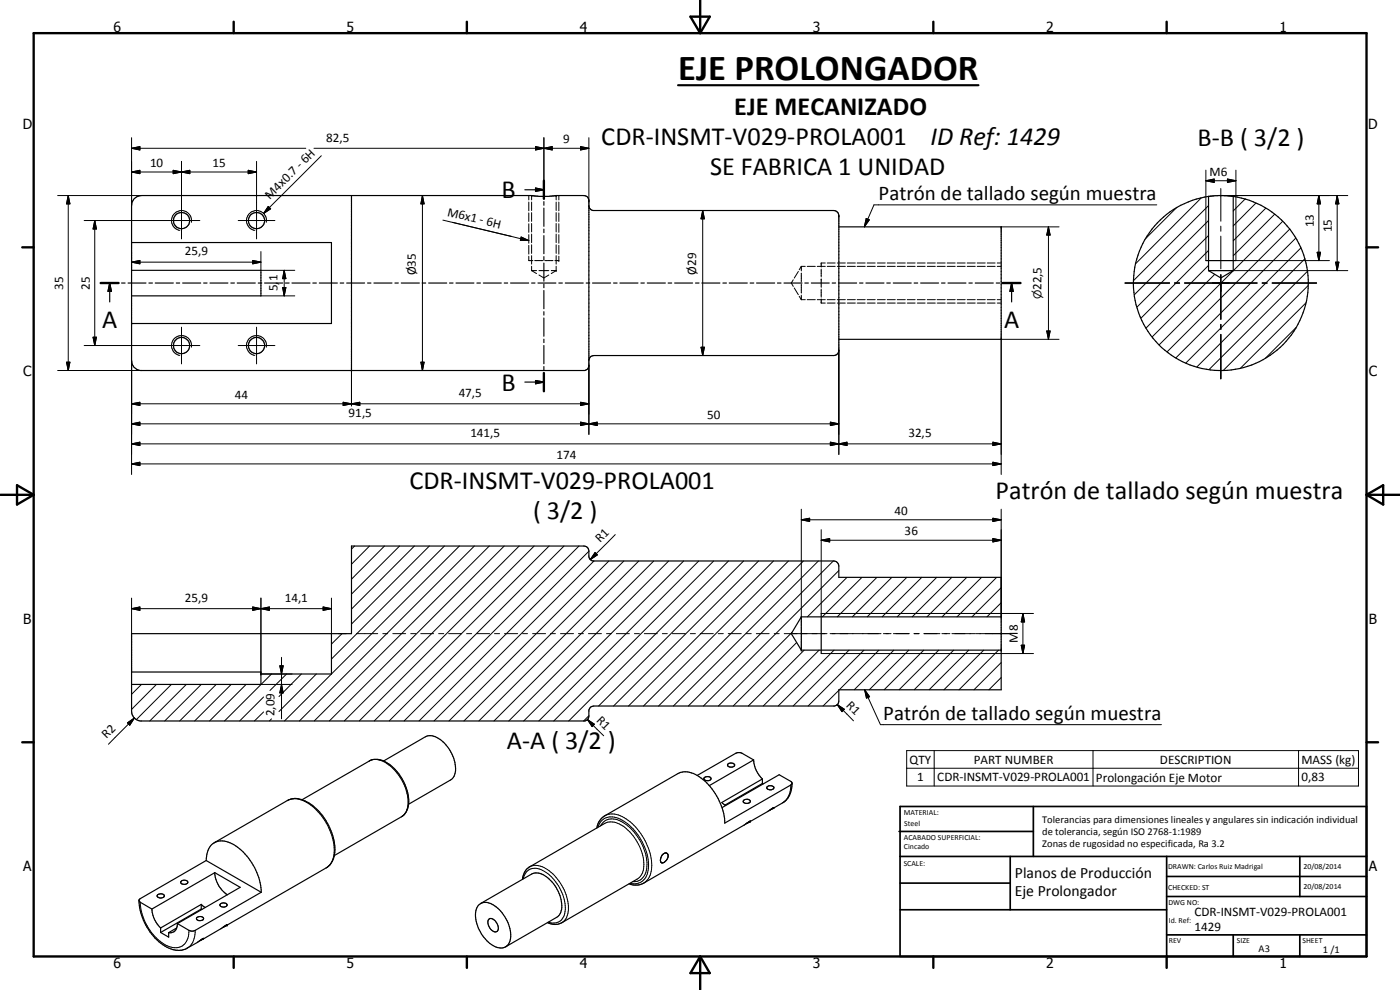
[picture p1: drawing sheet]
<svg xmlns="http://www.w3.org/2000/svg" width="420mm" height="297mm" viewBox="0 0 420 297" stroke-linecap="round" stroke-linejoin="round" font-family="sans-serif">
<g fill="none" stroke="#000" stroke-width=".3">
<path d="M17.3 58.7h25.2M20.5 58.7l.5 2.5h-1zM20.5 58.7v52.5M39.5 44.5l2.5-.5v1zM39.5 51.6l2.5-.5v1zM39.5 44.5h52.3M39.5 41.3v20.4M39.5 51.6h37.5M52 51.1l2.5 .5-2.5 .5zM52 51.1l5 1v-1l-5 1zM54.5 51.6l2.5-.5v1zM54.5 48.4v23.3"/>
<path d="M74.5 51.1l2.5 .5-2.5 .5zM77 48.4v23.3M94.2 44.5h82.5M96.4 46.7l-17.3 17.4M126.8 58.7l.5 2.5h-1zM126.8 58.7v52.5M158.7 58.7v1.3M159.5 58.7v1.3M160.7 44l2.5 .5-2.5 .5zM160.7 44l5 1v-1l-5 1zM163.2 44.5l2.5-.5v1zM163.2 41.3v17.6"/>
<path d="M166.9 58.7v1.3M167.7 58.7v1.3M174.2 44l2.5 .5-2.5 .5zM176.7 41.3v18.9M360.5 59.4l-19.6 19.6M361.9 54.2l2.5-.5v1zM361.9 51.1v7.9M361.9 59.1v19.1M361.9 54.2h9M366.4 56.6v9.8M366.5 58.7h38M368.4 53.7l2.5 .5-2.5 .5z"/>
<path d="M370.9 59.1v19.1h28.1M370.9 51.1v7.9M373.7 59.7l-3.6 3.6M395.8 58.7l.5 2.5h-1zM395.8 58.7v19.5M401.3 58.7l.5 2.5h-1zM401.3 58.7v22.5M25.3 66.2h34.7M28.4 66.2l.5 2.5h-1zM28.4 66.2v37.5M39.5 78.7l2.5-.6v1.1zM39.5 75.5v5.6"/>
<path d="M39.5 78.7h38.8M57.4 66.7a3 3 0 0 0-2.4-3.5 3 3 0 0 0-3.5 2.4 3 3 0 0 0 2.5 3.5M71.5 66.2h11M75.8 78.1l2.5 .6-2.5 .5zM78.3 75.5v5.6h10.2M79.9 66.7a3 3 0 0 0-2.4-3.5 3 3 0 0 0-3.5 2.5 3 3 0 0 0 2.5 3.4M80.5 61.9l.7 .8-2.1 1.4zM132.9 66l20.5 4.9M135.8 66.7l17.6 4.2M153.4 70.9l5.3 1.3M156.4 71.1l2.3 1.1-2.5-.1zM158.7 60.6v2.6"/>
<path d="M158.7 63.9v2.6M158.7 67.1v2.6M158.7 70.4v2.6M158.7 73.6v2.6M158.7 76.9v1.3h1.2M159.5 60.6v2.6M159.5 63.8v2.6M159.5 67.1v2.5M159.5 70.2v2.6M159.5 73.4v2.6M159.5 76.7v2.5M159.5 79.9v1.3"/>
<path d="M160.5 78.2h2.4M163.5 78.2h2.4M166.5 78.2h1.2M166.9 60.6v2.6M166.9 63.8v2.6M166.9 67.1v2.5M166.9 70.2v2.6M166.9 73.4v2.6M166.9 76.7v2.5M166.9 79.9v1.3M167.7 78.2h.1M167.7 60.6v2.6"/>
<path d="M167.7 63.9v2.6M167.7 67.1v2.6M167.7 70.4v2.6M167.7 73.6v2.6M167.7 76.9v1.3M210.9 63.2l.5 2.5h-1zM210.9 63.2v43.5M240.5 79.9v1.4M240.5 79.9l-.7 1M240.5 79.9h1.2M242.3 79.9h2.4M245.3 79.9h2.4"/>
<path d="M247.7 78.9h-1.2v1.2M248.3 79.9h2.3M248.3 78.9h2.3M251.3 79.9h2.4M251.3 78.9h2.4M254.3 79.9h2.4M254.3 78.9h2.4M257.2 79.9h2.5M257.2 78.9h2.5M260 65.6l.9 .4-1.5 2.1zM260.3 79.9h2.4M260.3 78.9h2.4"/>
<path d="M263.3 79.9h2.4M263.3 78.9h2.4M266.3 79.9h2.4M266.3 78.9h2.4M269.3 79.9h2.4M269.3 78.9h2.4M272.3 79.9h2.3M272.3 78.9h2.3M275.3 79.9h2.4M275.3 78.9h2.4M278.3 79.9h2.4M278.3 78.9h2.4"/>
<path d="M281.3 79.9h2.4M281.3 78.9h2.4M284.3 79.9h2.4M284.3 78.9h2.4M287.3 79.9h2.4M287.3 78.9h2.4M290.3 79.9h2.4M290.3 78.9h2.4M293.3 79.9h2.4M293.3 78.9h2.4M296.3 79.9h2.4M296.3 78.9h2.4"/>
<path d="M299.3 79.9h1.2M299.3 78.9h1.2M300.5 68.1h17.3M314.7 68.1l.5 2.4h-1.1zM314.7 68.1v33.7M347.2 61.5h-84.9l-2.9 6.6M353.1 62.3l-9.3 9.3M362.7 79.6l-18.8 18.8M362.7 75.1l-20.3 20.4M362.7 70.7l-21.5 21.5M362.7 66.2l-22.3 22.2M362.7 61.7l-22.6 22.5"/>
<path d="M366.4 67.9v1.5M366.4 70.9v9.8M376.9 60.9l-6.8 6.9M379.9 62.4l-9.8 9.9M382.6 64.3l-12.5 12.5M385 66.4l-37.1 37.1M387 68.7l-36.7 36.9M388.9 71.4l-36 36M390.4 74.4l-34.5 34.5M391.6 77.6l-32.4 32.5M395.3 75.7h1l-.5 2.5zM400.8 78.7h1l-.5 2.5z"/>
<path d="M54.5 98.2v11M77 98.2v11M78.3 88.8h10.2M84.8 86.3h1l-.5 2.5zM85.3 81.1l.5 2.5h-1zM85.3 81.1v7.7M159.5 81.2h1.5M159.5 81.2l1.5 .9M161.7 81.2h3M161.7 82.5l1.5 .9 1.5-.9M165.4 81.2h1.5M166.9 81.2h.1"/>
<path d="M166.9 81.2l-1.5 .9M238.1 83.9l-.6 1 .6 1M238.4 86.4l1.2 2M239.6 81.4l-1.2 2M239.8 88.9l.7 1M240.5 82v2.6M240.5 85.3v2.6M240.5 88.6v1.3M240.5 89.9h1.2M242.3 89.9h2.4M245.3 89.9h2.4M246.5 83.7h.1"/>
<path d="M246.5 89.7v1.2h1.2M246.5 80.7v2.4M246.5 83.7v2.4M246.5 86.7v2.5M248.3 89.9h2.3M248.3 90.9h2.3M251.3 89.9h2.4M251.3 90.9h2.4M254.3 89.9h2.4M254.3 90.9h2.4M257.2 89.9h2.5M257.2 90.9h2.5"/>
<path d="M260.3 89.9h2.4M260.3 90.9h2.4M263.3 89.9h2.4M263.3 90.9h2.4M266.3 89.9h2.4M266.3 90.9h2.4M269.3 89.9h2.4M269.3 90.9h2.4M272.3 89.9h2.3M272.3 90.9h2.3M275.3 89.9h2.4M275.3 90.9h2.4"/>
<path d="M278.3 89.9h2.4M278.3 90.9h2.4M281.3 89.9h2.4M281.3 90.9h2.4M284.3 89.9h2.4M284.3 90.9h2.4M287.3 89.9h2.4M287.3 90.9h2.4M290.3 89.9h2.4M290.3 90.9h2.4M293.3 89.9h2.4M293.3 90.9h2.4"/>
<path d="M296.3 89.9h2.4M296.3 90.9h2.4M299.3 89.9h1.2M299.3 90.9h1.2M314.1 99.3h1.1l-.5 2.5zM337.6 84.9h13.4M352.5 84.9h1.5M355.5 84.9h21.8M364.6 82.3l-18.8 18.8M366.4 82.4v13.4M366.4 97.3v1.5M370.1 81.2h34.4"/>
<path d="M378.8 84.9h1.5M381.8 84.9h13.3M388.9 98.3l-9.1 9.1M392 90.8l-19.7 19.7M392.4 81.4l-29.5 29.5M392.6 85.7l-25.5 25.4M17.3 111.2h25.2M20 108.7h1l-.5 2.5zM25.3 103.7h34.7M27.9 101.2h1l-.5 2.5zM39.5 108.2v34.2M57.4 104.2a3 3 0 0 0-2.4-3.5 3 3 0 0 0-3.5 2.5 3 3 0 0 0 2.5 3.4"/>
<path d="M71.5 103.7h11M79.9 104.2a3 3 0 0 0-2.4-3.5 3 3 0 0 0-3.5 2.5 3 3 0 0 0 2.5 3.4M105.5 111.2v10.6M126.3 108.7h1l-.5 2.5zM176.7 109.7v20.6M210.4 104.2h1l-.5 2.5zM251.7 105.2v31.2M317.8 101.8h-17.3v40.6M366.4 100.3v13.4M39.5 121.2l2.5-.5v1zM39.5 127.2l2.5-.5v1zM39.5 133.2l2.5-.5v1z"/>
<path d="M39.5 139.2l2.5-.5v1zM39.5 121.2h137.2M39.5 127.2h212.2M39.5 133.2h261M39.5 139.2h261M103 120.7l2.5 .5-2.5 .5zM105.5 121.2l2.5-.5v1zM174.2 126.7l2.5 .5-2.5 .5zM174.2 120.7l2.5 .5-2.5 .5zM174.2 126.7l5 1v-1l-5 1zM176.7 127.2l2.5-.5v1zM249.2 132.7l2.5 .5-2.5 .5z"/>
<path d="M249.2 126.7l2.5 .5-2.5 .5zM251.7 133.2l2.5-.5v1zM298 138.7l2.5 .5-2.5 .5zM298 132.7l2.5 .5-2.5 .5zM240.5 156l2.5-.5v1zM240.5 152.8v32.3M240.5 156h60M246.5 158.9v25.2h63.7M298 155.5l2.5 .5-2.5 .5zM300.5 152.8v32.3M39.5 179.5v22.1M78.3 179.5v22.7h9.4"/>
<path d="M99.5 179.5v10.6M106.4 163.8l-.9 1M110.9 163.8l-5.4 5.5M115.4 163.8l-9.9 10M119.9 163.8l-14.4 14.5M124.4 163.8l-18.9 19M128.9 163.8l-23.4 23.4M133.4 163.8l-33.9 33.9M137.9 163.8l-52.5 52.5M142.4 163.8l-52.5 52.5M146.8 163.8l-52.5 52.5M151.3 163.8l-52.5 52.5"/>
<path d="M155.8 163.8l-52.5 52.5M160.3 163.8l-52.5 52.5M164.8 163.8l-52.5 52.5M169.3 163.8l-52.5 52.5M173.8 163.8l-52.5 52.5M176.7 165.4l-50.9 50.9M178.2 166.8h.1M178.3 168.3l-48.1 48M178.6 165.8l.7 .7-2.1 1.4zM178.9 166.1l-1.7 1.8M182.7 168.3l-48 48M184.6 160.4l-6.4 6.4"/>
<path d="M187.2 168.3l-48 48M191.7 168.3l-48 48M196.2 168.3l-48 48M200.7 168.3l-48 48M205.2 168.3l-48 48M209.7 168.3l-48 48M214.2 168.3l-48 48M218.6 168.3l-47.9 48M223.2 168.3l-43.5 43.5M227.7 168.3l-43.6 43.5M232.1 168.3l-43.5 43.5M236.6 168.3l-43.5 43.5"/>
<path d="M241.1 168.3l-43.5 43.5M245.6 168.3l-43.5 43.5M246.5 162.1l2.5-.5v1zM246.5 162.1h54M250.1 168.3l-43.5 43.5M251.7 171.2l-40.6 40.6M254.2 173.2l-11.9 11.9M258.7 173.2l-11.9 11.9M263.2 173.2l-11.9 11.9M267.7 173.2l-11.9 11.9M272.1 173.2l-11.8 11.9M276.6 173.2l-11.9 11.9"/>
<path d="M281.1 173.2l-11.8 11.9M285.7 173.2l-11.9 11.9M290.1 173.2l-11.9 11.9M294.6 173.2l-11.9 11.9M298 161.6l2.5 .5-2.5 .5zM299.1 173.2l-11.9 11.9M300.5 176.3l-8.8 8.8M39.5 182.6l2.5-.5v1zM39.5 182.6h60M75.8 182.1l2.5 .5-2.5 .5zM78.3 182.6l2.5-.5v1zM84 199.8h1l-.5 2.4z"/>
<path d="M84.5 197.2v18.5M97 182.1l2.5 .5-2.5 .5zM101.5 190.1h2.5M102.6 190.1l-3.1 3.2M107 190.1h6.4M114.9 190.1h1.5M117.9 190.1h3.8M123.3 190.1h1.4M126.3 190.1h3.8M131.6 190.1h1.6M134.7 190.1h3.8M140 190.1h1.6"/>
<path d="M143 190.1h3.9M148.4 190.1h1.5M151.4 190.1h4M156.8 190.1h1.5M159.8 190.1h3.9M165.2 190.1h1.5M168.2 190.1h3.9M173.6 190.1h1.5M176.6 190.1h3.9M182 190.1h1.5M185 190.1h3.9M190.4 190.1h1.5"/>
<path d="M193.4 190.1h3.9M198.8 190.1h1.5M201.8 190.1h3.9M207.2 190.1h1.5M210.2 190.1h3.9M215.5 190.1h1.6M218.6 190.1h3.9M223.9 190.1h1.6M227 190.1h3.8M232.4 190.1h1.4M235.4 190.1h12.8M237.7 189.7l-22.1 22.1"/>
<path d="M239.1 192.8l-19.1 19M241.3 195.1l-16.7 16.7M245.8 195.1l-16.7 16.7M246.5 196.1h63.7M249.1 190.1h8.3M250.3 195.1l-16.8 16.7M254.8 195.1l-16.8 16.7M257.5 190.1h6.9M259.3 195.1l-16.8 16.7M263.8 195.1l-11.9 11.9M265.1 190.1h2.3M268.1 190.1h4.7"/>
<path d="M268.3 195.1l-11.9 11.9M272.7 195.1l-11.8 11.9M274.3 190.1h1.5M277.2 195.1l-11.9 11.9M277.3 190.1h4.8M281.7 195.1l-11.9 11.9M282.7 190.1h2.4M285.7 190.1h6.9M286.2 195.1l-11.8 11.9M290.7 195.1l-11.9 11.9M292.8 190.1h10.2M295.2 195.1l-11.9 11.9"/>
<path d="M299.7 195.1l-11.9 11.9M300.5 198.8l-8.2 8.2M300.5 180.8l-4.3 4.3M306.5 193.6h1l-.5 2.5zM307 184.1l.5 2.5h-1zM307 184.1v12M38.3 216.9l2-1.5-1.4 2.2zM40.3 215.4l-7.8 7.9M42.4 205.4l-2.9 2.9M46.9 205.4l-7.4 7.5M51.4 205.4l-10.5 10.5M55.9 205.4l-11 10.9"/>
<path d="M60.4 205.4l-11 10.9M64.9 205.4l-11 10.9M69.4 205.4l-11 10.9M73.9 205.4l-11 10.9M78.3 205.4h9.4M79.1 209.1l-7.2 7.2M79.1 213.6l-2.7 2.7M81.5 202.2l-14.1 14.1M81.5 215.7l-.7 .6M84.5 205.4l.5 2.5h-1zM86 202.2l-5 5M90.5 202.2l-6.8 6.8"/>
<path d="M94.9 202.2l-11.2 11.3M176.3 215.9l2.1 1.4-.7 .7zM176.3 215.9l4.9 4.9M176.7 214.8l-1.5 1.5M251.3 211.4l2.1 1.4-.7 .7zM251.3 211.4l4.8 4.9M251.7 207.1l-4.7 4.7M259.5 207l1.5 2-1 .5zM259.5 207l4.7 10.4h84.4M300.5 203.3l-3.7 3.7M110.8 228.3a5 5 0 0 1 5.4 .9 14.2 14.2 0 0 1 6.1 13.2l-.8 1.8-1 .9M237.3 235.5a5.9 5.9 0 0 1-2.4 5.4"/>
<path d="M272.1 225.2h135.6v10.6h-135.6zM272.1 230.5h135.6M280.4 225.2v10.6M328 225.2v10.6M389.7 225.2v10.6M86.2 240.2a6.3 6.3 0 0 1 7 1.4 16.6 16.6 0 0 1 6.8 16l-1 1.9-1.1 .9M179.4 248.3a4.3 4.3 0 0 1 6.7-2.6 16.6 16.6 0 0 1 8.4 15.4 4.3 4.3 0 0 1-5.4 3.9M180.2 247.8a4.1 4.1 0 0 1 6.1-1.4 15.4 15.4 0 0 1 6.6 7.5 10.7 10.7 0 0 1 .7 8.4 3.6 3.6 0 0 1-3.7 2.2M181.5 244.8a5.9 5.9 0 0 1 6.4 .9 17.8 17.8 0 0 1 7.6 15.2 5.5 5.5 0 0 1-2.3 4.1M181.6 247a5.6 5.6 0 0 1 5.9 1.2 16 16 0 0 1 5.7 9.9 5.4 5.4 0 0 1-2 5.7M42.1 270.7a15.5 15.5 0 0 0 8.7 13.3 4.1 4.1 0 0 0 5.9-4.2v-.7M58.6 279.1a5.8 5.8 0 0 1-2.4 5.4"/>
<path d="M157 263.7a3.6 3.6 0 0 1 5.8-2.5 13.4 13.4 0 0 1 6.7 12.8 3.5 3.5 0 0 1-5 2.7M159 260.1a5.8 5.8 0 0 1 6.4 1.6 14.2 14.2 0 0 1 5 12.5l-.8 1.8-1 .9"/>
</g>
<g fill="#000">
<circle cx="159.5" cy="58.7" r=".18"/>
<circle cx="166.9" cy="58.7" r=".18"/>
<circle cx="176.7" cy="60.2" r=".18"/>
<circle cx="251.7" cy="64.7" r=".18"/>
<circle cx="300.5" cy="68.1" r=".18"/>
<circle cx="39.5" cy="97.1" r=".18"/>
<circle cx="105.5" cy="111.2" r=".18"/>
<circle cx="240.5" cy="195.1" r=".18"/>
<circle cx="300.5" cy="195.1" r=".18"/>
<circle cx="78.3" cy="202.2" r=".18"/>
<circle cx="225.2" cy="246.4" r=".18"/>
<circle cx="232.2" cy="242.3" r=".18"/>
<circle cx="68.1" cy="277.5" r=".18"/>
</g>
<g fill="none" stroke="#000" stroke-width=".35">
<path d="M40.3 59.6l1-.7 1.2-.2h117.1l2.2 .2 5-.2h8.4a1.45 1.45 0 0 1 1.5 1.5v49.5l-.2 .8-1 .7h-133.4a3 3 0 0 1-2.6-3v-46.5l.2-1.2zM105.5 58.7v52.5M157.5 56.9h5.7M160.7 56.4l2.5 .5-2.5 .5zM163.2 54.2v5.4M362.7 58.9l3-.2 4.4 .2M362.7 58.9a26.3 26.3 0 0 0-18.4 40.2 26.3 26.3 0 0 0 44.2 0 26.3 26.3 0 0 0-18.4-40.2M362.7 58.9v22.3M370.1 58.9v22.3M39.5 72.8h60v24.3h-60M163.2 60.5v1.1M163.2 62.4v5.5"/>
<path d="M163.2 68.7v1.1M163.2 70.7v5.4M163.2 77v1.1M163.2 79v5.4M176.7 62l.5 .7 .8 .5h72.2l.9 .2 .4 .4 .2 .9v40.5l-.2 .8-.4 .4-.9 .3h-72l-.8 .2-.7 1M251.7 68.1h48.8v33.7h-48.8M361.9 78.2h9M30.2 84.9h5.4M32.9 84.9l.5 2.5h-1zM32.9 84.9v5.7M36.5 84.9h1M38.4 84.9h5.4"/>
<path d="M39.5 81.1h38.8v7.7h-38.8M44.7 84.9h1.1M46.6 84.9h5.4M52.9 84.9h1M54.8 84.9h5.4M61.1 84.9h1M63 84.9h5.4M69.3 84.9h1M71.2 84.9h5.4M77.5 84.9h1.1M79.4 84.9h5.4M85.7 84.9h1.1"/>
<path d="M87.6 84.9h5.4M93.9 84.9h1M95.8 84.9h5.4M102.1 84.9h1.1M104 84.9h5.4M110.3 84.9h1M112.2 84.9h5.4M118.5 84.9h1M120.4 84.9h5.4M126.7 84.9h1.1M128.6 84.9h5.5M134.9 84.9h1.1"/>
<path d="M136.9 84.9h5.3M143.1 84.9h1.1M145.1 84.9h5.3M151.3 84.9h1M153.2 84.9h5.5M159.5 84.9h1.1M161.4 84.9h5.4M163.2 85.3v1M163.2 87.2v5.4M163.2 93.5v1M163.2 95.4v5.5M167.7 84.9h1.1"/>
<path d="M169.7 84.9h5.3M175.9 84.9h1.1M177.8 84.9h5.4M184.1 84.9h1.1M186 84.9h5.5M192.4 84.9h1M194.3 84.9h5.4M200.5 84.9h1.1M202.5 84.9h5.3M208.7 84.9h1.1M210.6 84.9h5.5M216.9 84.9h1.1"/>
<path d="M218.9 84.9h5.4M225.1 84.9h1.1M227.1 84.9h5.4M233.3 84.9h1.1M235.3 84.9h5.4M241.5 84.9h1.1M243.5 84.9h5.4M249.8 84.9h1M251.7 84.9h5.4M258 84.9h1M259.9 84.9h5.4M266.1 84.9h1.1"/>
<path d="M268.1 84.9h5.4M274.4 84.9h1M276.3 84.9h5.4M282.6 84.9h1M284.5 84.9h5.4M290.8 84.9h1M292.7 84.9h5.4M299 84.9h1M300.9 84.9h5.4M303.6 84.9l.5 2.5h-1zM303.6 84.9v5.7M362.7 81.2l3.7 2.2 3.7-2.2"/>
<path d="M362.7 81.2h7.4M157.5 114.6h5.7M160.7 114.2l2.5 .4-2.5 .5zM163.2 101.8v1M163.2 103.7v5.4M163.2 110v1M163.2 111.9v5.5M39.5 190.1h66v-26.3h69.7a1.45 1.45 0 0 1 1.5 1.6v1.7l.5 .8 .8 .4h72.2a1.6 1.6 0 0 1 1.5 1.5v3.4h48.8v33.8h-48.8v3.6l-.2 .6-1 .6h-72.3l-.8 .3-.4 .4-.3 .5-.1 2.4-.3 .5-.8 .4h-133.4a3 3 0 0 1-2.6-2.9zM99.5 190.1v12.1h-21.2M240.5 195.1h60M240.5 185.1l-3 5 3 5M240.5 185.1h60"/>
<path d="M240.5 185.1v10M246.5 184.1v12M39.5 201.6h38.8v3.8h-38.8M90.7 239.9l20.1-11.6a6.3 6.3 0 0 1 7.1 2l.7 .5a14.5 14.5 0 0 1 4 10.7 4.6 4.6 0 0 1-2.1 3.6l-20.2 11.6M115.1 228.3l12.6-7.2a4.3 4.3 0 0 1 4.8 1.1 10.5 10.5 0 0 1 3.9 10.3l-.9 1.3-12.9 7.5M209.2 232.7a5.8 5.8 0 0 0-5.8-.6l-21.9 12.7a5.1 5.1 0 0 0-2.4 3.7M209.2 232.7a18.2 18.2 0 0 1 8.3 14.3l19.8-11.5 .4-.4M211.4 233.3l.1-.1a1.23 1.23 0 0 1 1.9 .5 1.15 1.15 0 0 1-1.2 .6 1.15 1.15 0 0 1-.9-.8zM218.5 229.2a1.28 1.28 0 0 1 2 .5 1.19 1.19 0 0 1-1.2 .5 1.19 1.19 0 0 1-1-.8zM226.2 228l-3.5-2-1.4-.2-12.1 6.9M226.2 228l-13.3 7.7M226.2 228a8.5 8.5 0 0 0 2.6 5.7"/>
<path d="M228.8 233.7v1.4M228.8 235.1l.2 .1M228.8 235.1l-11.2 6.5M228.8 233.7l-12.2 7.1 1.2 .9M230.2 236.1l.6-.3h.8l.7 .5a1.12 1.12 0 0 1-1.1 .7 1.12 1.12 0 0 1-1-.8zM61.9 258.2l-20.1 11.7a16.4 16.4 0 0 0 9.5 14.8l2.2 .5 2.2-.4 5.4-3.2M61.9 258.2l16.5 9.5M64.3 252.9l21.9-12.7a6.2 6.2 0 0 1 6.6 .8 17.4 17.4 0 0 1 7.6 15.6 5.4 5.4 0 0 1-2.5 3.8l-30.1 17.4M64.3 252.9a5.9 5.9 0 0 0-2.4 5.3M64.3 252.9a6.9 6.9 0 0 1 7.6 1.8 18.2 18.2 0 0 1 6.5 13M181.6 247l-22.6 13.1a4.7 4.7 0 0 0-2.2 3.7M198.8 256.4a.96 .96 0 0 1 1.5-.3 .96 .96 0 0 1 0 1.5l-.3 .5a1.07 1.07 0 0 1-1.7 .5v-1.2z"/>
<path d="M216.7 242.3l17.1-9.8 3.7 2.1a5.8 5.8 0 0 1-.7 4.2l-1.2 1.6-3.7 2.2M223.2 240.2a1.07 1.07 0 0 1 1.1-.5 1.07 1.07 0 0 1 .8 1 1.29 1.29 0 0 1-2.1-.3zM225.1 246.5l-1.2 .6M225.1 246.5h.1M225.2 246.4l-.1 .1M225.2 246.4l-32 18.6a5.2 5.2 0 0 1-4.4 .2M225.2 246.4h.1M231.3 242.9l-.3 .2M232.2 242.3l-7.4 4.4M232.2 242.3h.1M232.2 242.4l-.7 .4M232.3 242.3v.1"/>
<path d="M41.7 270.3l3.9 2.5M45.6 272.8a8.5 8.5 0 0 0 2.6 5.6M47.3 268.4a1.29 1.29 0 0 1 2 .4 1.2 1.2 0 0 1-1.1 .7 1.2 1.2 0 0 1-1.1-.8zM48.2 279.8l2.4 1.4v-1.4M48.2 278.4v1.4M53 278.4l-2.4 1.4M53.2 277.1a2.28 2.28 0 0 1-2.6 2.7M54.3 264.5a1.14 1.14 0 0 1 1.1-.5 1.14 1.14 0 0 1 .9 .9 1.25 1.25 0 0 1-2.1-.3zM59 275.4a1.34 1.34 0 0 1 2.1 .2 1.23 1.23 0 0 1-2.1-.1zM60.4 272.8l.2 .1M60.4 272.8l-12.2 7M60.4 271.4v1.4"/>
<path d="M60.4 271.4l-12.2 7M60.4 271.4l1.2 .9M64.5 261.8l-18.9 11M64.5 261.8l7.6 4.4-18.9 10.9M64.5 261.8a8.3 8.3 0 0 0 3.8 6.7M66.1 271.3a1.23 1.23 0 0 1 2 .4 1.29 1.29 0 0 1-2.1-.3zM67.3 278.1l-.4 .2M67.9 277.6h-.1M68.1 277.5l-.9 .6M68.1 277.5h.1M68.1 277.5l-7.4 4.4M78.4 267.7l-20 11.5-.8 .2-.9-.3-3.5-2"/>
<path d="M143.5 271.7a3.8 3.8 0 0 1 5.4 .4 10.3 10.3 0 0 1 4 10.7 3.1 3.1 0 0 1-4.9 .9 11 11 0 0 1-5.1-10.9zM144.2 271.1l15.3-8.8a4.6 4.6 0 0 1 5.3 1.5 10.4 10.4 0 0 1 3.5 9.9l-.9 1.3-15.7 9.1M146.7 275.8a1.81 1.81 0 0 1 2.4 1.2 1.61 1.61 0 0 1-.4 2.6 2.9 2.9 0 0 1-2-3.8zM191.2 263.8l-22.6 13.1a4.6 4.6 0 0 1-4.3-.1M60.9 281.6h.1M61.1 281.6h.1M61.1 281.6l-1.3 .7"/>
<circle cx="54.5" cy="66.2" r="2.42"/>
<circle cx="77" cy="66.2" r="2.44"/>
<circle cx="54.5" cy="103.7" r="2.44"/>
<circle cx="77" cy="103.7" r="2.42"/>
</g>
<g fill="none" stroke="#000" stroke-width=".71">
<path d="M10.1 9.9h400v277.1h-400zM70.1 6.5v3.4M140.1 6.5v3.4M207.2 5h5.8l-2.9 4.9zM210.1 0v9.9M280.1 6.5v3.4M350.1 6.5v3.4M163.2 54.2v5.4M6.7 74.2h3.4M410.1 74.2h3.5M30.2 84.9h5.4M300.9 84.9h5.4"/>
<path d="M163.2 111.9v5.5M.1 148.5h10M5.1 145.6l5 2.9-5 2.9zM410.1 148.5h10M410.1 148.5l5-2.9v5.8zM6.7 222.7h3.4M410.1 222.7h3.5M70.1 287v3.4M140.1 287v3.4M210.1 287v10M210.1 287l2.9 5h-5.8zM280.1 287v3.4"/>
<path d="M350.1 287v3.4"/>
</g>
<g fill="none" stroke="#000" stroke-width=".51">
<path d="M269.8 249.5h40.3M270.1 242h140v45h-140zM270.1 257h140M303.2 257v16M310.1 242v15M350.1 257v30M390.1 257v12M270.1 265h33.1M270.1 273h80M350.1 269h60M350.1 263h60M350.1 280.5h60"/>
<path d="M370.1 280.5v6.5M390.1 280.5v6.5"/>
</g>
<g fill="#000">
<path d="M39.5 44.5l2.5-.5v1zM39.5 51.6l2.5-.5v1zM52 51.1l2.5 .5-2.5 .5zM54.5 51.6l2.5-.5v1zM74.5 51.1l2.5 .5-2.5 .5zM160.7 56.4l2.5 .5-2.5 .5zM160.7 44l2.5 .5-2.5 .5zM163.2 44.5l2.5-.5v1zM174.2 44l2.5 .5-2.5 .5zM361.9 54.2l2.5-.5v1zM368.4 53.7l2.5 .5-2.5 .5zM20.5 58.7l.5 2.5h-1z"/>
<path d="M28.4 66.2l.5 2.5h-1zM39.5 78.7l2.5-.6v1.1zM75.8 78.1l2.5 .6-2.5 .5zM80.5 61.9l.7 .8-2.1 1.4zM126.8 58.7l.5 2.5h-1zM156.4 71.1l2.3 1.1-2.5-.1zM210.9 63.2l.5 2.5h-1zM260 65.6l.9 .4-1.5 2.1zM314.7 68.1l.5 2.4h-1.1zM395.3 75.7h1l-.5 2.5zM395.8 58.7l.5 2.5h-1zM400.8 78.7h1l-.5 2.5z"/>
<path d="M401.3 58.7l.5 2.5h-1zM32.9 84.9l.5 2.5h-1zM84.8 86.3h1l-.5 2.5zM85.3 81.1l.5 2.5h-1zM303.6 84.9l.5 2.5h-1zM314.1 99.3h1.1l-.5 2.5zM20 108.7h1l-.5 2.5zM27.9 101.2h1l-.5 2.5zM126.3 108.7h1l-.5 2.5zM160.7 114.2l2.5 .4-2.5 .5zM210.4 104.2h1l-.5 2.5zM39.5 121.2l2.5-.5v1z"/>
<path d="M39.5 127.2l2.5-.5v1zM39.5 133.2l2.5-.5v1zM39.5 139.2l2.5-.5v1zM103 120.7l2.5 .5-2.5 .5zM105.5 121.2l2.5-.5v1zM174.2 126.7l2.5 .5-2.5 .5zM174.2 120.7l2.5 .5-2.5 .5zM176.7 127.2l2.5-.5v1zM249.2 132.7l2.5 .5-2.5 .5zM249.2 126.7l2.5 .5-2.5 .5zM251.7 133.2l2.5-.5v1zM298 138.7l2.5 .5-2.5 .5z"/>
<path d="M298 132.7l2.5 .5-2.5 .5zM240.5 156l2.5-.5v1zM298 155.5l2.5 .5-2.5 .5zM178.6 165.8l.7 .7-2.1 1.4zM246.5 162.1l2.5-.5v1zM298 161.6l2.5 .5-2.5 .5zM39.5 182.6l2.5-.5v1zM75.8 182.1l2.5 .5-2.5 .5zM78.3 182.6l2.5-.5v1zM84 199.8h1l-.5 2.4zM97 182.1l2.5 .5-2.5 .5zM306.5 193.6h1l-.5 2.5z"/>
<path d="M307 184.1l.5 2.5h-1zM38.3 216.9l2-1.5-1.4 2.2zM84.5 205.4l.5 2.5h-1zM176.3 215.9l2.1 1.4-.7 .7zM251.3 211.4l2.1 1.4-.7 .7zM259.5 207l1.5 2-1 .5z"/>
</g>
<path d="M203.5 25.6h90.2" fill="none" stroke="#000" stroke-width=".63"/>
<text font-size="11" x="203.5" y="24">EJE PROLONGADOR</text>
<g font-size="7.9">
<text x="220.3" y="34.5">EJE MECANIZADO</text>
<text x="180.5" y="43.4">CDR-INSMT-V029-PROLA001</text>
<text x="279.3" y="43.4">ID Ref: 1429</text>
<text x="359.4" y="43.7">B-B ( 3/2 )</text>
<text x="213.1" y="52.4">SE FABRICA 1 UNIDAD</text>
<text x="150.5" y="59.4">B</text>
<text x="30.7" y="98.5">A</text>
<text x="301.3" y="98.5">A</text>
<text x="150.5" y="117.2">B</text>
<text x="122.9" y="146.9">CDR-INSMT-V029-PROLA001</text>
<text x="298.8" y="149.9">Patrón de tallado según muestra</text>
<text x="160" y="155.8">( 3/2 )</text>
<text x="152.1" y="224.8">A-A ( 3/2 )</text>
</g>
<g font-size="6.3">
<text x="263.6" y="60.1">Patrón de tallado según muestra</text>
<text x="265" y="216">Patrón de tallado según muestra</text>
</g>
<g font-size="4.7">
<text x="304.6" y="263.5">Planos de Producción</text>
<text x="304.6" y="268.9">Eje Prolongador</text>
</g>
<g font-size="4.2">
<text x="34" y="9.6">6</text>
<text x="104" y="9.6">5</text>
<text x="174" y="9.6">4</text>
<text x="244" y="9.6">3</text>
<text x="314" y="9.6">2</text>
<text x="384" y="9.6">1</text>
<text x="6.8" y="38.7">D</text>
<text x="410.6" y="38.7">D</text>
<text x="7" y="112.9">C</text>
<text x="410.8" y="112.9">C</text>
<text x="7" y="187.1">B</text>
<text x="410.8" y="187.1">B</text>
<text x="7" y="261.4">A</text>
<text x="410.8" y="261.4">A</text>
<text x="34" y="290.4">6</text>
<text x="104" y="290.4">5</text>
<text x="174" y="290.4">4</text>
<text x="244" y="290.4">3</text>
<text x="314" y="290.4">2</text>
<text x="384" y="290.4">1</text>
</g>
<g font-size="3.9">
<text x="97.9" y="42.5">82,5</text>
<text x="169" y="43">9</text>
<text x="45" y="50.1">10</text>
<text x="63.7" y="50.1">15</text>
<text x="363" y="52.7">M6</text>
<text x="81" y="60" transform="rotate(-45 81 60)">M4x0.7 - 6H</text>
<text x="134.1" y="64.7" transform="rotate(13 134.1 64.7)">M6x1 - 6H</text>
<text x="394.3" y="68.2" transform="rotate(-90 394.3 68.2)">13</text>
<text x="399.7" y="69.7" transform="rotate(-90 399.7 69.7)">15</text>
<text x="55.4" y="76.6">25,9</text>
<text x="124.8" y="82.6" transform="rotate(-90 124.8 82.6)">Ø35</text>
<text x="208.9" y="82.4" transform="rotate(-90 208.9 82.4)">Ø29</text>
<text x="19" y="87" transform="rotate(-90 19 87)">35</text>
<text x="26.9" y="87" transform="rotate(-90 26.9 87)">25</text>
<text x="83.3" y="87.5" transform="rotate(-90 83.3 87.5)">5,</text>
<text x="83.3" y="84.5" transform="rotate(-90 83.3 84.5)">1</text>
<text x="312.5" y="87" transform="rotate(-90 312.5 87)">22,5</text>
<text x="70.5" y="119.7">44</text>
<text x="137.7" y="119.1">47,5</text>
<text x="104.6" y="125.1">91,5</text>
<text x="212.2" y="125.6">50</text>
<text x="141.2" y="131.1">141,5</text>
<text x="272.6" y="131.1">32,5</text>
<text x="167" y="137.7">174</text>
<text x="268.5" y="154.4">40</text>
<text x="271.5" y="160.5">36</text>
<text x="180.2" y="162.8" transform="rotate(-45 180.2 162.8)">R1</text>
<text x="55.4" y="180.6">25,9</text>
<text x="85.5" y="180.6">14,1</text>
<text x="305.4" y="192.8" transform="rotate(-90 305.4 192.8)">M8</text>
<text x="82.4" y="214.9" transform="rotate(-90 82.4 214.9)">2,09</text>
<text x="253.8" y="211.8" transform="rotate(45 253.8 211.8)">R1</text>
<text x="32" y="221.7" transform="rotate(-45 32 221.7)">R2</text>
<text x="178.8" y="216.3" transform="rotate(45 178.8 216.3)">R1</text>
<text x="273" y="229.1">QTY</text>
<text x="292.3" y="229.1">PART NUMBER</text>
<text x="348.1" y="229.1">DESCRIPTION</text>
<text x="390.6" y="229.2">MASS (kg)</text>
<text x="275.2" y="234.4">1</text>
<text x="281.3" y="234.4">CDR-INSMT-V029-PROLA001</text>
<text x="328.9" y="234.5">Prolongación Eje Motor</text>
<text x="390.6" y="234.4">0,83</text>
<text x="358.5" y="275">CDR-INSMT-V029-PROLA001</text>
<text x="358.5" y="279.4">1429</text>
</g>
<text font-size="3.3" x="312.5" y="89.8" transform="rotate(-90 312.5 89.8)">n</text>
<g font-size="3.1">
<text x="312.7" y="246.8">Tolerancias para dimensiones lineales y angulares sin indicación individual</text>
<text x="312.7" y="250.4">de tolerancia, según ISO 2768-1:1989</text>
<text x="312.7" y="254">Zonas de rugosidad no especificada, Ra 3.2</text>
<text x="377.7" y="285.6">A3</text>
<text x="397" y="285.9">1 /1</text>
</g>
<g font-size="2.4">
<text x="271.2" y="244.4">MATERIAL:</text>
<text x="271.3" y="252">ACABADO SUPERFICIAL:</text>
<text x="271.4" y="247.9">Steel</text>
<text x="271.3" y="254.6">Cincado</text>
<text x="271.2" y="259.7">SCALE:</text>
<text x="350.6" y="260.8">DRAWN: Carlos Ruiz Madrigal</text>
<text x="391.2" y="260.6">20/08/2014</text>
<text x="350.6" y="267">CHECKED: ST</text>
<text x="391.2" y="266.7">20/08/2014</text>
<text x="350.6" y="271.4">DWG NO:</text>
<text x="350.8" y="276.9">Id. Ref:</text>
<text x="350.8" y="282.8">REV</text>
<text x="371.2" y="282.9">SIZE</text>
<text x="390.9" y="282.9">SHEET</text>
</g>
</svg>
